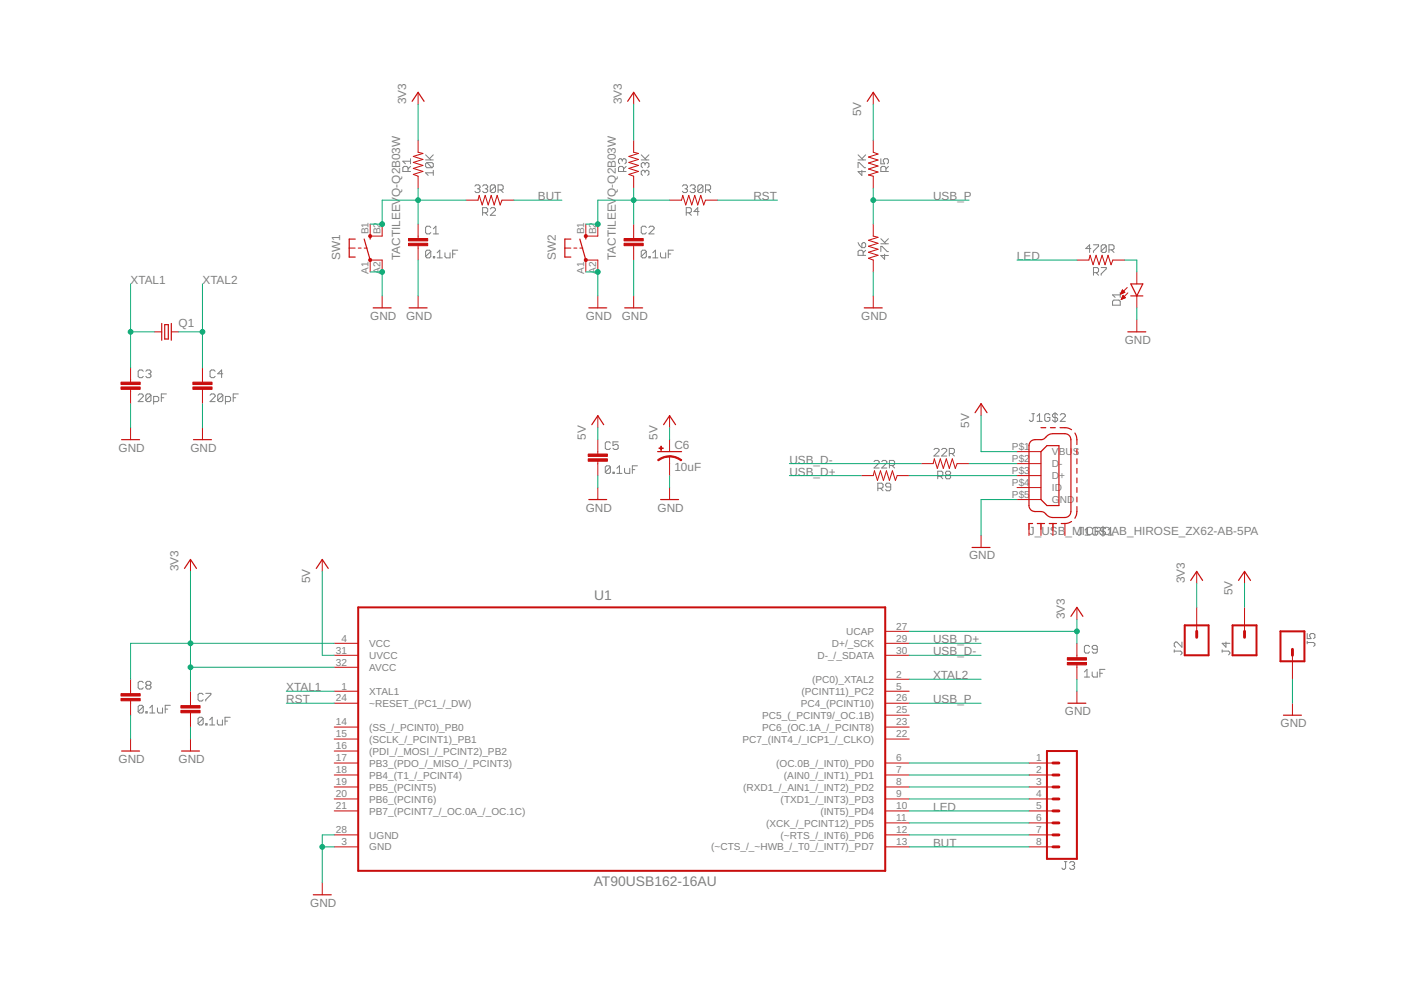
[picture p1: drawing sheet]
<svg xmlns="http://www.w3.org/2000/svg" width="297mm" height="210mm" viewBox="0 0 297 210" stroke-linecap="round" stroke-linejoin="round" font-family="sans-serif">
<g fill="none" stroke="#808080" stroke-width=".21">
<path d="M86.5 36.4v-.8l-.3-.3h-.5l-.3 .3v.8h1.6M87 35.3l-.5 .5M87 34.2h-1.6l.6 .5M87 33.7v1M90.2 33.9h1.7M90.2 32.8l1.1 1.1M90.5 34.5h1.1l.3 .2v.6l-.3 .3M90.5 34.5l-.3 .2v.6l.3 .3h1.1M90.5 34.5l1.1 1.1M91.9 36.6h-1.7l.6 .6M91.9 36.1v1.1M91.9 32.8l-.8 .9"/>
<path d="M100.7 39.5l.2-.3h.6l.3 .3v.3l-.3 .2M102.3 39.5l.3-.3h.5l.3 .3v.3l-.3 .2M105.1 39.5l-.3-.3h-.6l-.3 .3v1.1M105.1 39.5v1.1l-.3 .2h-.6l-.3-.2M105.1 39.5l-1.2 1.1M131.9 33.9l-.2-.2h-.3l-.3 .2v.6l.3 .2M131.9 33.9l.3-.2h.3l.3 .2v.6l-.3 .2M131.9 33.9v.3M132.2 36.4v-.8l-.3-.3h-.5l-.3 .3v.8h1.7M132.8 35.3l-.6 .5M136 33.9h1.6M136 32.8l1 1.1"/>
<path d="M136.8 34.7l-.3-.2h-.3l-.2 .2v.6l.2 .3M136.8 34.7l.2-.2h.3l.3 .2v.6l-.3 .3M136.8 36.4l-.3-.3h-.3l-.2 .3v.5l.2 .3M136.8 36.4l.2-.3h.3l.3 .3v.5l-.3 .3M136.8 34.7v.3M136.8 36.4v.2M137.6 32.8l-.8 .9M144.7 39.5l.2-.3h.6l.3 .3v.3l-.3 .2M146.3 39.5l.3-.3h.5l.3 .3v.3l-.3 .2M149 39.5l-.2-.3h-.6l-.2 .3v1.1M149 39.5v1.1l-.2 .2h-.6l-.2-.2M149 39.5l-1 1.1"/>
<path d="M181.9 35.6v-1.1h.3l1.1 1.1h.2M181.9 33.9h1.6M181.9 32.8l1.1 1.1M182.7 36.1v1.1l-.8-.8h1.6M183.5 32.8l-.8 .9M186.8 33.7v1h.8l-.3-.5v-.3l.3-.2h.5l.3 .2v.6l-.3 .2M187.8 36.4v-.8l-.2-.3h-.6l-.2 .3v.8h1.6M188.4 35.3l-.6 .5M91.3 48.2l-.2-.2h-.6l-.3 .2v1.1l.3 .3h.6l.2-.3M91.3 53.3l-.2-.3h-.6l-.3 .3v1.1M91.3 53.3v1.1l-.2 .3h-.6l-.3-.3M91.3 53.3l-1.1 1.1"/>
<path d="M91.9 54.4h.3v.3h-.3zM91.9 49.6h1.1M91.9 48.5l.5-.5v1.6M92.7 54.7h1.1M92.7 53.6l.5-.6v1.7M94.3 53.6v.8l.3 .3h.8v-1.1M96 53.8h.5M97 53h-1v1.7M101.2 40h.3M101.5 40l.3 .3v.3l-.3 .2h-.6l-.2-.2M102.3 45.1h.8l.3-.2v-.6l-.3-.3h-.8v1.7M102.9 40h.2"/>
<path d="M102.9 45.1l.5 .6M103.1 40l.3 .3v.3l-.3 .2h-.5l-.3-.2M103.9 44.3l.3-.3h.6l.3 .3v.3l-1.2 1.1h1.2M105.6 40.3h.8l.3-.3v-.5l-.3-.3h-.8v1.6M106.1 40.3l.6 .5M137 48.2l-.2-.2h-.6l-.2 .2v1.1l.2 .3h.6l.2-.3M137 53.3l-.2-.3h-.6l-.2 .3v1.1M137 53.3v1.1l-.2 .3h-.6l-.2-.3M137 53.3l-1 1.1M137.6 54.4h.3v.3h-.3zM137.6 48.2l.3-.2h.5l.3 .2v.3l-1.1 1.1h1.1M138.4 54.7h1.1"/>
<path d="M138.4 53.6l.6-.6v1.7M140 53.6v.8l.3 .3h.8v-1.1M141.7 53.8h.5M142.8 53h-1.1v1.7M145.2 40h.3M145.5 40l.3 .3v.3l-.3 .2h-.6l-.2-.2M145.5 45.1h.8l.3-.2v-.6l-.3-.3h-.8v1.7M146 45.1l.6 .6M146.9 40h.2M147.1 40l.3 .3v.3l-.3 .2h-.5l-.3-.2M148.2 44.9h-1.1l.8-.9v1.7M149.6 40.3h.8l.3-.3v-.5l-.3-.3h-.8v1.6"/>
<path d="M150.1 40.3l.6 .5M181.9 51.4l.3 .6 .5 .5M182.7 51.7l.3-.3h.3l.2 .3v.5l-.2 .3h-.6zM183 54.1v-.8l-.3-.2h-.5l-.3 .2v.8h1.6M183.5 53.1l-.5 .5M186.8 53.3v-1.1h.2l1.1 1.1h.3M186.8 51.7h1.6M186.8 50.6l1 1.1M187.6 53.9v1.1l-.8-.8h1.6M188.4 50.6l-.8 .8M231.3 52.7h-1.1l.8-.8v1.6M231.8 51.9h1.1v.3l-1.1 1.1v.2"/>
<path d="M231.8 57.8h.8l.3-.3v-.5l-.3-.3h-.8v1.7M232.4 57.8l.5 .6M233.5 56.7h1v.3l-1 1.1v.3M234.5 52.2l-.2-.3h-.6l-.2 .3v1.1M234.5 52.2v1.1l-.2 .2h-.6l-.2-.2M234.5 52.2l-1 1.1M235.1 53h.8l.3-.3v-.5l-.3-.3h-.8v1.6M235.6 53l.6 .5M30.4 78.7l-.3-.3h-.5l-.3 .3v1.1l.3 .3h.5l.3-.3M30.9 78.7l.3-.3h.5l.3 .3v.3l-.3 .2M31.5 79.2h.2M31.7 79.2l.3 .3v.3l-.3 .3h-.5l-.3-.3"/>
<path d="M45.6 78.7l-.3-.3h-.5l-.3 .3v1.1l.3 .3h.5l.3-.3M47.2 79.2h-1l.8-.8v1.7M235.9 63.9l.3-.3h1l.3 .3v.8h-1.6zM237.5 62v1.1M237.5 62.5h-1.6l.5 .6M29.3 83.8l.3-.3h.5l.3 .3v.3l-1.1 1.1h1.1M32 83.8v1.1l-.3 .3h-.5l-.3-.3M32 83.8l-.3-.3h-.5l-.3 .3v1.1M32 83.8l-1.1 1.1M32.6 85.2h.8l.3-.3v-.6l-.3-.2h-.8v1.6M34.2 84.3h.5M35.3 83.5h-1.1v1.7"/>
<path d="M44.5 83.8l.3-.3h.5l.3 .3v.3l-1.1 1.1h1.1M47.2 83.8v1.1l-.2 .3h-.6l-.2-.3M47.2 83.8l-.2-.3h-.6l-.2 .3v1.1M47.2 83.8l-1 1.1M47.8 85.2h.8l.3-.3v-.6l-.3-.2h-.8v1.6M49.4 84.3h.6M50.5 83.5h-1.1v1.7M129.4 93.9l-.2-.2h-.6l-.3 .2v1.1l.3 .3h.6l.2-.3M129.4 99l-.2-.2h-.6l-.3 .2v1.1M129.4 99v1.1l-.2 .3h-.6l-.3-.3M129.4 99l-1.1 1.1M130.8 99.3l.5-.5v1.6"/>
<path d="M131.1 93.7h-1.1v.8l.5-.3h.3l.3 .3v.5l-.3 .3h-.6l-.2-.3M132.4 99.3v.8l.3 .3h.8v-1.1M134.1 99.6h.5M135.1 98.8h-1v1.6M185.3 97.9l.3-.3h.5l.3 .3v.2l-1.1 1.1h1.1M186.9 97.9l.3-.3h.5l.3 .3v.2l-1.1 1.1h1.1M188.6 98.7h.8l.3-.3v-.5l-.3-.3h-.8v1.6M189.1 98.7l.6 .5M198 95.3l.3-.2h.5l.3 .2v.3l-1.1 1.1h1.1M199.6 95.3l.3-.2h.5l.3 .2v.3l-1.1 1.1h1.1M201.3 96.2h.8l.3-.3v-.6l-.3-.2h-.8v1.6M201.8 96.2l.6 .5"/>
<path d="M218.8 87.7h.5M219.1 87.7v1.4l-.3 .2h-.3l-.3-.2M219.9 89.3h1.1M219.9 88.2l.5-.5v1.6M222.6 88l-.3-.3h-.5l-.3 .3v1.1l.3 .2h.5l.3-.2v-.6h-.5M223.7 87.4v2.2M224.2 88l-.2-.3h-.6l-.3 .3v.2l.3 .3h.6l.2 .3v.3l-.2 .2h-.6l-.3-.2M224.8 88l.3-.3h.5l.3 .3v.2l-1.1 1.1h1.1M130 100.1h.2v.3h-.2zM130.8 100.4h1.1M186.1 103.5h.8l.3-.2v-.6l-.3-.3h-.8v1.7M186.7 103.5l.5 .6"/>
<path d="M188.8 103.3h-.8l-.2-.3v-.3l.2-.3h.6l.2 .3v1.1l-.2 .3h-.6l-.2-.3M198.8 101h.8l.3-.3v-.5l-.3-.3h-.8v1.6M199.4 101l.5 .5M200.7 100.7l-.2 .3v.3l.2 .2h.6l.2-.2v-.3l-.2-.3M200.7 100.7l-.2-.3v-.2l.2-.3h.6l.2 .3v.2l-.2 .3M200.7 100.7h.6M228.9 111.8h.6M229.2 111.8v1.4l-.3 .3h-.2l-.3-.3M230 113.5h1.1M230 112.4l.6-.6v1.7M232.7 112.1l-.2-.3h-.6l-.2 .3v1.1l.2 .3h.6l.2-.3v-.6h-.5M233.8 111.6v2.1"/>
<path d="M234.4 112.1l-.3-.3h-.5l-.3 .3v.3l.3 .2h.5l.3 .3v.3l-.3 .3h-.5l-.3-.3M234.9 113.5h1.1M234.9 112.4l.6-.6v1.7M231 137.1l-.3-.3h-.5l-.3 .3v1.1l.3 .3h.5l.3-.3M232.6 137.7h-.8l-.2-.3v-.3l.2-.3h.6l.2 .3v1.1l-.2 .3h-.6l-.2-.3M249 138h1.3l.3 .3v.3l-.3 .3M249 137.8v.5M250.6 136.1v1.1l-1.1-1.1h-.3l-.2 .3v.5l.2 .3M259.1 138h1.4l.3 .3v.3l-.3 .3M259.1 137.8v.5M259.9 136.1v1.1l-.8-.8h1.7M277.2 136.2h1.3l.3 .3v.3l-.3 .3"/>
<path d="M277.2 134.3v1.1h.8l-.3-.8 .3-.3h.5l.3 .3v.5l-.3 .3M277.2 136v.5M30.4 149.8v1.1l-.3 .3h-.5l-.3-.3M30.4 144.7l-.3-.2h-.5l-.3 .2v1.1l.3 .3h.5l.3-.3M30.4 149.8l-.3-.3h-.5l-.3 .3v1.1M30.4 149.8l-1.1 1.1M30.9 150.9h.3v.3h-.3zM31.2 145.3l-.3-.3v-.3l.3-.2h.5l.3 .2v.3l-.3 .3M31.2 145.3l-.3 .2v.3l.3 .3h.5l.3-.3v-.3l-.3-.2M31.2 145.3h.5M31.7 151.2h1.1M31.7 150.1l.6-.6v1.7"/>
<path d="M33.4 150.1v.8l.3 .3h.8v-1.1M35 150.3h.6M36.1 149.5h-1.1v1.7M43.1 147.3l-.3-.3h-.5l-.3 .3v1.1l.3 .2h.5l.3-.2M43.1 152.4l-.3-.3h-.5l-.3 .3v1M43.1 152.4v1l-.3 .3h-.5l-.3-.3M43.1 152.4l-1.1 1M43.6 153.4h.3v.3h-.3zM43.6 147h1.1v.3l-1.1 1.1v.2M44.4 153.7h1.1M44.4 152.6l.6-.5v1.6M46.1 152.6v.8l.3 .3h.8v-1.1"/>
<path d="M47.7 152.9h.6M48.8 152.1h-1.1v1.6M229.9 142.5l.6-.6v1.7M229.9 143.6h1.1M231.6 142.5v.8l.2 .3h.8v-1.1M233.2 142.7h.5M234.3 141.9h-1.1v1.7M225.7 182.7h.5M225.9 182.7v1.3l-.2 .3h-.3l-.3-.3M226.8 183l.2-.3h.6l.2 .3v.2l-.2 .3M227.3 183.5h.3M227.6 183.5l.2 .3v.2l-.2 .3h-.6l-.2-.3"/>
</g>
<path d="M75.9 128.8h111.8v55.8h-111.8zM251.2 132.6h5v6.3h-5zM261.3 132.6h5.1v6.3h-5.1zM271.5 133.9h5.1v6.3h-5.1zM222 159.2h6.3v22.9h-6.3z" fill="none" stroke="#c90d0c" stroke-width=".42"/>
<g fill="none" stroke="#c90d0c" stroke-width=".21">
<path d="M88.6 19.6v2.5M134.3 19.6v2.5M185.1 19.6v2.5M88.6 29.7v2.6l1.1 .2-2.1 .7 2.1 .6-2.1 .6 2.1 .7-2.1 .6 2.1 .6-2.1 .7 1 .4v2.5M134.3 29.7v2.6l1.1 .2-2.1 .7 2.1 .6-2.1 .6 2.1 .7-2.1 .6 2.1 .6-2.1 .7 1 .4v2.5M185.1 29.7v2.6l1.1 .4-2.1 .6 2.1 .6-2.1 .7 2.1 .6-2.1 .6 2.1 .7-2.1 .6 1 .3v2.5M74 52.6h1.3M75.9 52.6h.7M77.2 52.6h.7M78.5 57.7v-2.6h2.5v2.6M78.5 47.5v2.6h2.5v-2.6M88.6 47.5v3.1"/>
<path d="M88.6 52.1v3M98.8 42.4h2.5l.3-1 .6 2.1 .7-2.1 .6 2.1 .6-2.1 .7 2.1 .6-2.1 .6 2.1 .4-1.1h2.6M119.8 52.6h1.2M121.7 52.6h.6M122.9 52.6h.7M124.2 57.7v-2.6h2.5v2.6M124.2 47.5v2.6h2.5v-2.6M134.3 47.5v3.1M134.3 52.1v3M142 42.4h2.5l.3-1 .6 2.1 .6-2.1 .7 2.1 .6-2.1 .6 2.1 .7-2.1 .6 2.1 .4-1.1h2.5M185.1 47.5v2.6l1.1 .2-2.1 .6 2.1 .7-2.1 .6 2.1 .7-2.1 .6 2.1 .6-2.1 .7 1 .3v2.6M228.3 55.1h2.6l.2-1 .7 2 .6-2 .6 2 .7-2 .6 2 .6-2 .7 2 .3-1h2.6"/>
<path d="M241 57.7v2.5M27.7 78v3M32.8 70.4h1.5M36.3 70.4h1.5M42.9 78v3M81 62.7v2.6M88.6 62.7v2.6M126.7 62.7v2.6M134.3 62.7v2.6M185.1 62.7v2.6M237.6 62.3h.2M237.7 62.1h.4"/>
<path d="M237.7 62h.7M237.7 63.5h.1M237.8 61.9h.6M237.8 63.3h.3M237.8 63.2h.6M237.8 61.8h.5M237.9 61.7h.2M237.9 63.1h.7M237.9 63h.6M238 61.5h.1M238 61.5l.5 .5-.9 .4zM238 62.9h.3"/>
<path d="M238 62.7h.2M238.1 62.6l.5 .5-.9 .4zM239 61l-1.4 1.4M239.1 62.1l-1.4 1.4M241 62.7v2.6M241 67.8v2.6M27.7 82.5v3.1M27.7 90.7v2.5M42.9 82.5v3.1M42.9 90.7v2.5M126.7 88.1v2.6M126.7 93.2v3.1"/>
<path d="M126.7 97.8v3M142 88.1v2.6M142 93.2v2.6M142 96.8v4M195.3 98.3h2.5l.3-1 .6 2 .7-2 .6 2 .6-2 .7 2 .6-2 .6 2 .4-1h2.6M208 85.6v2.5M215.6 95.8h5.1M215.6 98.3h5.1M40.4 118.6v2.6M68.3 118.6v2.6M126.7 103.4v2.5M142 103.4v2.5"/>
<path d="M182.6 100.8h2.5l.3-1 .6 2.1 .7-2.1 .6 2.1 .6-2.1 .7 2.1 .6-2.1 .6 2.1 .4-1.1h2.6M208 113.5v2.6M215.6 100.8h5.1M215.6 103.4h5.1M215.6 105.9h5.1M218.2 111v2.5M220.7 111v2.5M223.2 111v2.5M225.8 111v2.5M70.9 136.4h5M70.9 138.9h5M187.7 136.4h5.1"/>
<path d="M187.7 138.9h5.1M187.7 133.9h5.1M228.3 128.8v2.5M228.3 136.4v3M253.7 121.2v2.5M253.7 128.8v5.1M263.9 121.2v2.5M263.9 128.8v5.1M274 138.9v5.1M27.7 144v3.1M27.7 148.6v3M27.7 156.7v2.5"/>
<path d="M40.4 146.6v3M40.4 151.1v3.1M40.4 156.7v2.5M70.9 141.5h5M70.9 146.6h5M70.9 149.1h5M70.9 154.2h5M70.9 156.7h5M70.9 159.2h5M187.7 146.6h5.1M187.7 149.1h5.1M187.7 154.2h5.1"/>
<path d="M187.7 156.7h5.1M187.7 144h5.1M187.7 151.6h5.1M228.3 141v3M228.3 146.6v2.5M274 149.1v2.5M70.9 161.8h5M70.9 164.3h5M70.9 166.9h5M70.9 169.4h5M70.9 171.9h5M70.9 177h5"/>
<path d="M70.9 179.6h5M187.7 161.8h5.1M187.7 164.3h5.1M187.7 166.9h5.1M187.7 169.4h5.1M187.7 171.9h5.1M187.7 177h5.1M187.7 179.6h5.1M187.7 174.5h5.1M218.2 161.8h5M218.2 164.3h5M218.2 166.9h5"/>
<path d="M218.2 169.4h5M218.2 171.9h5M218.2 177h5M218.2 179.6h5M218.2 174.5h5M68.3 187.2v2.5"/>
</g>
<g fill="none" stroke="#c90d0c" stroke-width=".25">
<path d="M87.4 21.5l1.2-1.9 1.3 1.9M133.1 21.5l1.2-1.9 1.3 1.9M183.9 21.5l1.2-1.9 1.3 1.9M75.3 50.7h-1.3v3.8h1.3M77.2 50.7l1.3 4.4M78.5 50.1v.6M121 50.7h-1.2v3.8h1.2M122.9 50.7l1.3 4.4M124.2 50.1v.6M34.3 68.6v3.5M34.9 68.8h.8v3.1h-.8zM36.3 68.6v3.5"/>
<path d="M79.1 65.3h3.8M86.7 65.3h3.9M124.8 65.3h3.8M132.4 65.3h3.8M183.2 65.3h3.8M239.1 70.4h3.8M239.8 60.2h2.5l-1.3 2.5zM239.8 62.7h2.5M25.8 93.2h3.8M41 93.2h3.8M125.5 90l1.2-1.9 1.3 1.9M139.4 95.8h5.1"/>
<path d="M140.7 90l1.3-1.9 1.2 1.9M206.7 87.5l1.3-1.9 1.3 1.9M218.6 93.5a2.67 2.67 0 0 1 2.1-.3l.6-.1 1.2-1 .7-.2 3.1 .2 .6 .6 .2 .5v15.3l-.2 .5-.3 .5-.5 .2h-2.9l-1-.3-.7-.6a2.48 2.48 0 0 0-2.1-.3l-.8-.3-.3-.5-.1-.5v-12.7l.1-.6zM220.7 90.7h1M222 94.5h2.5v12.7h-2.5l-1.3-1.3v-10.1zM222.7 90.7h1.1M224.7 90.7a3.6 3.6 0 0 1 2.5 .4M227.9 91.8l.3 .7 .1 1.8M228.3 95.2v1.1M228.3 97.3v1M228.3 99.3v1M124.8 105.9h3.8"/>
<path d="M140.1 105.9h3.8M206.1 116.1h3.8M218.2 111h.7M219.9 111h1.6M222.5 111h1.5M227.2 110.6l-1.1 .4h-1.1M228.3 107.4v1.4l-.4 1.1M228.3 101.3v1.1M228.3 103.4v1M228.3 105.4v1M39.1 120.5l1.3-1.9 1.3 1.9M67.1 120.5l1.2-1.9 1.3 1.9"/>
<path d="M227.1 130.7l1.2-1.9 1.3 1.9M252.5 123.1l1.2-1.9 1.3 1.9M262.6 123.1l1.3-1.9 1.2 1.9M25.8 159.2h3.8M38.5 159.2h3.8M226.4 149.1h3.8M272.1 151.6h3.8M66.4 189.7h3.8"/>
</g>
<g fill="#c90d0c" stroke="#c90d0c" stroke-width=".21">
<path d="M86.6 51.6h4.1v.5h-4.1z"/>
<path d="M86.6 50.6h4.1v.5h-4.1z"/>
<path d="M132.3 51.6h4.1v.5h-4.1z"/>
<path d="M132.3 50.6h4.1v.5h-4.1z"/>
<path d="M25.7 82h4v.5h-4z"/>
<path d="M25.7 81h4v.5h-4z"/>
<path d="M40.9 82h4.1v.5h-4.1z"/>
<path d="M40.9 81h4.1v.5h-4.1z"/>
<path d="M124.7 97.3h4.1v.5h-4.1z"/>
<path d="M124.7 96.3h4.1v.5h-4.1z"/>
<path d="M38.4 150.6h4v.5h-4z"/>
<path d="M38.4 149.6h4v.5h-4z"/>
<path d="M25.7 148.1h4v.5h-4z"/>
<path d="M25.7 147.1h4v.5h-4z"/>
<path d="M226.3 140.5h4.1v.5h-4.1z"/>
<path d="M226.3 139.4h4.1v.6h-4.1z"/>
<path d="M139.7 95h.9v.1h-.9z"/>
<path d="M140.1 94.6h.1v.9h-.1z"/>
</g>
<g fill="#c90d0c" stroke="#c90d0c" stroke-width=".21">
<path d="M142 96.6l1.3 .3 1.2 .6-.1 .2-1.4-.7-1-.1z" fill-rule="evenodd"/>
<path d="M139.4 97.5l1.2-.6 1.4-.3v.3l-1.1 .1-1.3 .7z" fill-rule="evenodd"/>
<path d="M78.3 54.9h.4v.5h-.4z" fill-rule="evenodd"/>
<path d="M124 49.8h.4v.5h-.4z" fill-rule="evenodd"/>
<circle cx="78.5" cy="50.1" r=".33"/>
<circle cx="124.2" cy="55.1" r=".33"/>
</g>
<path d="M253.7 133.9v1.2M263.9 133.9v1.2M274 137.7v1.2M223.2 166.9h1.3M223.2 164.3h1.3M223.2 161.8h1.3M223.2 171.9h1.3M223.2 169.4h1.3M223.2 174.5h1.3M223.2 177h1.3M223.2 179.6h1.3" fill="none" stroke="#c90d0c" stroke-width=".61"/>
<g fill="none" stroke="#0dab76" stroke-width=".21">
<path d="M88.6 22.1v7.6M88.6 39.9v7.6M134.3 22.1v7.6M134.3 39.9v7.6M185.1 22.1v7.6M185.1 39.9v7.6M78.5 57.7h2.5v5M88.6 55.1v7.6M98.8 42.4h-17.8v5.1h-2.5M109 42.4h10.1M124.2 57.7h2.5v5M134.3 55.1v7.6"/>
<path d="M142 42.4h-15.3v5.1h-2.5M152.1 42.4h12.7M185.1 42.4h20.4M185.1 57.7v5M215.6 55.1h12.7M238.5 55.1h2.5v2.6M27.7 60.2v17.8M27.7 70.4h5.1M37.8 70.4h5.1M42.9 60.2v17.8M241 65.3v2.5M27.7 85.6v5.1"/>
<path d="M42.9 85.6v5.1M126.7 90.7v2.5M142 90.7v2.5M167.4 98.3h27.9M205.5 98.3h10.1M208 88.1v7.7h7.6M126.7 100.8v2.6M142 100.8v2.6M167.4 100.8h15.2M192.8 100.8h22.8M215.6 105.9h-7.6v7.6M40.4 121.2v25.4"/>
<path d="M68.3 121.2v17.7h2.6M70.9 136.4h-43.2v7.6M192.8 133.9h35.5M192.8 136.4h15.2M192.8 138.9h15.2M228.3 131.3v5.1M253.7 123.7v5.1M263.9 123.7v5.1M27.7 151.6v5.1M40.4 154.2v2.5M40.4 141.5h30.5M60.7 149.1h10.2"/>
<path d="M60.7 146.6h10.2M192.8 149.1h15.2M192.8 144h15.2M228.3 144v2.6M274 144v5.1M68.3 179.6h2.6M70.9 177h-2.6v10.2M192.8 177h25.4M192.8 179.6h25.4M192.8 171.9h25.4M192.8 174.5h25.4M192.8 169.4h25.4"/>
<path d="M192.8 166.9h25.4M192.8 164.3h25.4M192.8 161.8h25.4"/>
</g>
<g fill="#0dab76" stroke="#0dab76" stroke-width=".21">
<circle cx="228.3" cy="133.9" r=".51"/>
<circle cx="40.4" cy="136.4" r=".51"/>
<circle cx="40.4" cy="141.5" r=".51"/>
<circle cx="88.6" cy="42.4" r=".51"/>
<circle cx="81" cy="47.5" r=".51"/>
<circle cx="68.3" cy="179.6" r=".51"/>
<circle cx="81" cy="57.7" r=".51"/>
<circle cx="126.7" cy="57.7" r=".51"/>
<circle cx="134.3" cy="42.4" r=".51"/>
<circle cx="126.7" cy="47.5" r=".51"/>
<circle cx="185.1" cy="42.4" r=".51"/>
<circle cx="27.7" cy="70.4" r=".51"/>
<circle cx="42.9" cy="70.4" r=".51"/>
</g>
<g font-size="2.9" fill="#808080">
<text x="126" y="127.2">U1</text>
<text x="125.9" y="187.8">AT90USB162-16AU</text>
</g>
<g font-size="2.5" fill="#808080">
<text x="86.1" y="22.1" transform="rotate(-90 86.1 22.1)">3V3</text>
<text x="131.8" y="22.1" transform="rotate(-90 131.8 22.1)">3V3</text>
<text x="182.6" y="24.7" transform="rotate(-90 182.6 24.7)">5V</text>
<text x="84.8" y="41.7" transform="rotate(-90 84.8 41.7)">Q-Q2B03W</text>
<text x="130.5" y="41.7" transform="rotate(-90 130.5 41.7)">Q-Q2B03W</text>
<text x="114" y="42.4">BUT</text>
<text x="159.7" y="42.4">RST</text>
<text x="197.8" y="42.4">USB_P</text>
<text x="72.1" y="55.1" transform="rotate(-90 72.1 55.1)">SW1</text>
<text x="84.8" y="55.1" transform="rotate(-90 84.8 55.1)">TACTILEEV</text>
<text x="117.8" y="55.1" transform="rotate(-90 117.8 55.1)">SW2</text>
<text x="130.5" y="55.1" transform="rotate(-90 130.5 55.1)">TACTILEEV</text>
<text x="215.6" y="55.1">LED</text>
<text x="27.7" y="60.2">XTAL1</text>
<text x="42.9" y="60.2">XTAL2</text>
<text x="37.9" y="69.3">Q1</text>
<text x="78.5" y="67.8">GND</text>
<text x="86.1" y="67.8">GND</text>
<text x="124.2" y="67.8">GND</text>
<text x="131.8" y="67.8">GND</text>
<text x="182.6" y="67.8">GND</text>
<text x="238.5" y="72.9">GND</text>
<text x="25.2" y="95.8">GND</text>
<text x="40.4" y="95.8">GND</text>
<text x="124.2" y="93.2" transform="rotate(-90 124.2 93.2)">5V</text>
<text x="139.4" y="93.2" transform="rotate(-90 139.4 93.2)">5V</text>
<text x="143" y="95.1">C6</text>
<text x="205.5" y="90.7" transform="rotate(-90 205.5 90.7)">5V</text>
<text x="143" y="100">10uF</text>
<text x="167.4" y="98.3">USB_D-</text>
<text x="167.4" y="100.8">USB_D+</text>
<text x="124.2" y="108.5">GND</text>
<text x="139.4" y="108.5">GND</text>
<text x="218.2" y="113.5">J_</text>
<text x="220.8" y="113.5">USB</text>
<text x="225.9" y="113.5">_MICROAB_HIROSE_ZX62-AB-5PA</text>
<text x="205.5" y="118.6">GND</text>
<text x="37.9" y="121.2" transform="rotate(-90 37.9 121.2)">3V3</text>
<text x="65.8" y="123.7" transform="rotate(-90 65.8 123.7)">5V</text>
<text x="251.2" y="123.7" transform="rotate(-90 251.2 123.7)">3V3</text>
<text x="225.8" y="131.3" transform="rotate(-90 225.8 131.3)">3V3</text>
<text x="261.3" y="126.2" transform="rotate(-90 261.3 126.2)">5V</text>
<text x="197.8" y="136.4">USB_D+</text>
<text x="197.8" y="138.9">USB_D-</text>
<text x="60.7" y="149.1">RST</text>
<text x="60.7" y="146.5">XTAL1</text>
<text x="197.8" y="149.1">USB_P</text>
<text x="197.8" y="144">XTAL2</text>
<text x="225.8" y="151.6">GND</text>
<text x="271.5" y="154.2">GND</text>
<text x="25.2" y="161.8">GND</text>
<text x="37.9" y="161.8">GND</text>
<text x="197.8" y="171.9">LED</text>
<text x="197.8" y="179.6">BUT</text>
<text x="65.8" y="192.3">GND</text>
</g>
<g font-size="2.1" fill="#808080">
<text x="78.1" y="49.7" transform="rotate(-90 78.1 49.7)">B1</text>
<text x="80.7" y="49.7" transform="rotate(-90 80.7 49.7)">B2</text>
<text x="123.8" y="49.7" transform="rotate(-90 123.8 49.7)">B1</text>
<text x="126.4" y="49.7" transform="rotate(-90 126.4 49.7)">B2</text>
<text x="78.1" y="58.1" transform="rotate(-90 78.1 58.1)">A1</text>
<text x="80.7" y="58.1" transform="rotate(-90 80.7 58.1)">A2</text>
<text x="123.8" y="58.1" transform="rotate(-90 123.8 58.1)">A1</text>
<text x="126.4" y="58.1" transform="rotate(-90 126.4 58.1)">A2</text>
<text x="214.6" y="95.4">P$1</text>
<text x="214.6" y="97.9">P$2</text>
<text x="214.6" y="100.5">P$3</text>
<text x="223" y="96.5">VBU</text>
<text x="223" y="99.1">D</text>
<text x="223" y="101.6">D</text>
<text x="224.6" y="99.1">-</text>
<text x="224.6" y="101.6">+</text>
<text x="227.4" y="96.5">S</text>
<text x="214.6" y="103">P$4</text>
<text x="214.6" y="105.6">P$5</text>
<text x="223" y="104.1">ID</text>
<text x="223" y="106.7">G</text>
<text x="224.7" y="106.7">ND</text>
<text x="72.4" y="136">4</text>
<text x="78.3" y="137.2">VCC</text>
<text x="176.4" y="137.2">D+/_SCK</text>
<text x="179.4" y="134.6">UCAP</text>
<text x="190" y="133.5">27</text>
<text x="190" y="136">29</text>
<text x="71.2" y="138.6">31</text>
<text x="71.2" y="141.1">32</text>
<text x="78.3" y="139.7">UVCC</text>
<text x="78.3" y="142.2">AVCC</text>
<text x="173.3" y="139.7">D-_/_SDATA</text>
<text x="190" y="138.6">30</text>
<text x="190" y="143.7">2</text>
<text x="71.2" y="148.7">24</text>
<text x="72.4" y="146.2">1</text>
<text x="78.3" y="147.3">XTAL1</text>
<text x="78.3" y="149.9">~RESET_(PC1_/_DW)</text>
<text x="169.8" y="149.9">PC4_(PCINT10)</text>
<text x="169.9" y="147.3">(PCINT11)_PC2</text>
<text x="172.2" y="144.8">(PC0)_XTAL2</text>
<text x="190" y="146.2">5</text>
<text x="190" y="148.7">26</text>
<text x="71.2" y="153.8">14</text>
<text x="78.3" y="154.9">(SS_/_PCINT0)_PB0</text>
<text x="161.6" y="152.4">PC5_(_PCINT9/_OC.1B)</text>
<text x="161.6" y="154.9">PC6_(OC.1A_/_PCINT8)</text>
<text x="190" y="151.3">25</text>
<text x="190" y="153.8">23</text>
<text x="71.2" y="156.4">15</text>
<text x="71.2" y="158.9">16</text>
<text x="71.2" y="161.4">17</text>
<text x="78.3" y="157.5">(SCLK_/_PCINT1)_PB1</text>
<text x="78.3" y="160">(PDI_/_MOSI_/_PCINT2)_PB2</text>
<text x="157.4" y="157.5">PC7_(INT4_/_ICP1_/_CLKO)</text>
<text x="190" y="156.4">22</text>
<text x="190" y="161.4">6</text>
<text x="219.7" y="161.4">1</text>
<text x="71.2" y="164">18</text>
<text x="71.2" y="166.5">19</text>
<text x="78.3" y="162.5">PB3_(PDO_/_MISO_/_PCINT3)</text>
<text x="78.3" y="165.1">PB4_(T1_/_PCINT4)</text>
<text x="78.3" y="167.6">PB5_(PCINT5)</text>
<text x="157.6" y="167.6">(RXD1_/_AIN1_/_INT2)_PD2</text>
<text x="164.6" y="162.5">(OC.0B_/_INT0)_PD0</text>
<text x="166.2" y="165.1">(AIN0_/_INT1)_PD1</text>
<text x="190" y="164">7</text>
<text x="190" y="166.5">8</text>
<text x="219.7" y="164">2</text>
<text x="219.7" y="166.5">3</text>
<text x="71.2" y="169">20</text>
<text x="71.2" y="171.6">21</text>
<text x="78.3" y="170.2">PB6_(PCINT6)</text>
<text x="78.3" y="172.7">PB7_(PCINT7_/_OC.0A_/_OC.1C)</text>
<text x="165.5" y="170.2">(TXD1_/_INT3)_PD3</text>
<text x="173.9" y="172.7">(INT5)_PD4</text>
<text x="190" y="169">9</text>
<text x="190" y="171.6">10</text>
<text x="219.7" y="169">4</text>
<text x="219.7" y="171.6">5</text>
<text x="71.2" y="176.7">28</text>
<text x="72.4" y="179.2">3</text>
<text x="78.3" y="177.8">UGND</text>
<text x="162.4" y="175.2">(XCK_/_PCINT12)_PD5</text>
<text x="165.5" y="177.8">(~RTS_/_INT6)_PD6</text>
<text x="190" y="174.1">11</text>
<text x="190" y="176.7">12</text>
<text x="190" y="179.2">13</text>
<text x="219.7" y="174.1">6</text>
<text x="219.7" y="176.7">7</text>
<text x="219.7" y="179.2">8</text>
<text x="78.3" y="180.3">GND</text>
<text x="150.8" y="180.3">(~CTS_/_~HWB_/_T0_/_INT7)_PD7</text>
</g>
</svg>
